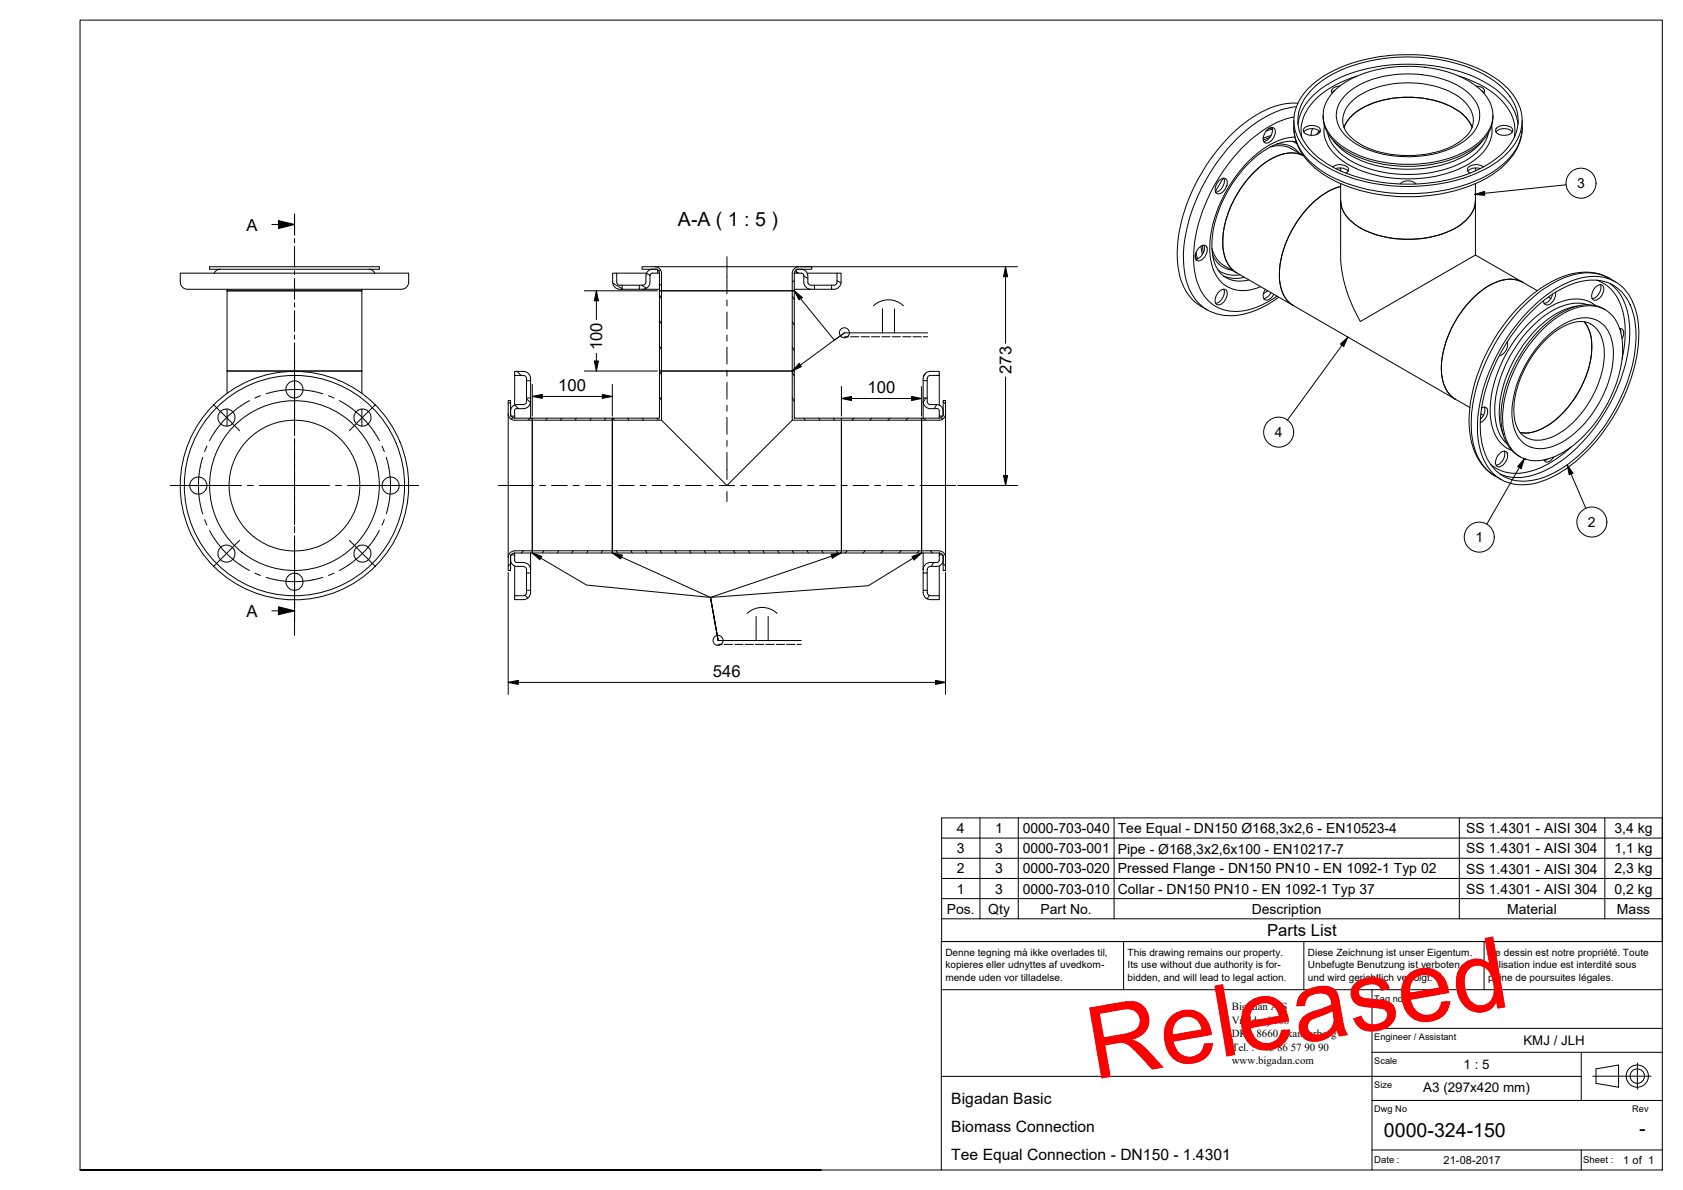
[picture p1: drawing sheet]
<svg xmlns="http://www.w3.org/2000/svg" width="420mm" height="297mm" viewBox="0 0 420 297" stroke-linecap="round" stroke-linejoin="round" font-family="sans-serif">
<!-- layer: Hatch -->
<g fill="none" stroke="#000" stroke-width=".25">
<path d="M153 70.7l2.3 1.3M160.2 71.2l1.2 .7M161.4 68.2l.9 .5M164.6 80l.5 .9M164.6 73.6l.5 .9M164.9 67.4l-.4 .2M165.1 70.9l-.5 .3M197.8 73.9l.5 .9M198.3 70.1l-.5 .3M198.8 67.8l.6 .4M200.7 68.9l1 .6M209 70l.9 .6"/>
<path d="M129.1 92.7l1 1M131.4 99.6l1 .9M164.6 86.3l.5 .9M164.6 99l.5 .9M164.6 92.7l.5 .9M197.8 86.6l.5 .9M197.8 80.2l.5 .9M197.8 99.3l.5 .9M197.8 92.9l.5 .9M231 93.3l-.4 .6M231.1 99.3l-.6 1.1M234.5 93.5l-.1 .2"/>
<path d="M127.5 100.3l-.6 .6M128 104.3l-.4 .3M128.6 101.1l.8 .9M132.4 104.4l-.6 .5M132.9 104.4h.1M136.6 104.4l-.3 .5M140.3 104.4l-.4 .5M143.9 104.4l-.3 .5M147.6 104.4l-.3 .5M151.2 104.4l-.3 .5M153 104.4l.3 .5M156.7 104.4l.3 .5"/>
<path d="M160.4 104.4l.3 .5M164 104.4l.3 .5M200.7 104.4l.3 .5M204.4 104.4l.3 .5M208 104.4l.3 .5M213.2 104.4l-.5 .5M217.7 104.4l-.5 .5M222.2 104.4l-.5 .5M226.7 104.4l-.6 .5M230.5 104.4l.6 .5M233.8 101l-.5 1M234.9 104.3l.4 .3"/>
<path d="M235.5 100.3l.6 .6M130.6 137.5l-.5 .5M135.8 137.5l-.3 .5M139.4 137.5l-.3 .5M143.1 137.5l-.3 .5M146.8 137.5l-.3 .5M150.4 137.5l-.3 .5M153.8 137.5l.3 .5M157.5 137.5l.3 .5M161.2 137.5l.3 .5M164.8 137.5l.3 .5M168.5 137.5l.3 .5"/>
<path d="M172.2 137.5l.3 .5M175.9 137.5l.2 .5M179.5 137.5l.3 .5M183.2 137.5l.3 .5M186.9 137.5l.3 .5M190.5 137.5l.3 .5M194.2 137.5l.3 .5M197.8 137.5l.3 .5M201.5 137.5l.3 .5M205.2 137.5l.3 .5M208.8 137.5l.3 .5M211.5 137.5l-.6 .5"/>
<path d="M216 137.5l-.6 .5M220.5 137.5l-.6 .5M225 137.5l-.6 .5M229.4 137.5l-.5 .5M232.3 137.5l.5 .5M127.5 140.7l-.6 .6M131.1 148.6l.7 .7M232 148.6l-.5 .9M233.1 140.4l-.6 1M235.5 140.7l.6 .6"/>
</g>
<!-- layer: Visible -->
<g fill="none" stroke="#000" stroke-width=".25">
<path d="M316.4 32.3a1.09 1.09 0 0 1 1.4-.4 1.09 1.09 0 0 1 .5 1.4 2.76 2.76 0 0 1-2.2 2.4 1.33 1.33 0 0 1-.5-2zM317.3 33.9l-2 .6M317.5 31.8a2.92 2.92 0 0 1-2 3.5M317.6 31.9l-.9 .3M317.7 32.2l-1.6 .5M318.7 36a6.2 6.2 0 0 1 5.7 2.3M322.5 37.2l2.9 1.6M323 30.1a13.6 13.6 0 0 0 6 12.4 36.1 36.1 0 0 0 19.8 6.6 41.5 41.5 0 0 0 23.5-5.3 15 15 0 0 0 7.7-11v-2.7M323.6 35.4a12.1 12.1 0 0 0-9 2.9 31.8 31.8 0 0 0-12 22.2 10.2 10.2 0 0 0 2.4 8l1 .7M324 25.8a19.4 19.4 0 0 0-13.2 4.8 45.1 45.1 0 0 0-16.9 31.6 16.6 16.6 0 0 0 3.8 12.6 14.9 14.9 0 0 0 7.1 3.8 19.3 19.3 0 0 0 14.4-4.4M325.4 38.8a9 9 0 0 0-8.8 1.3 26.3 26.3 0 0 0-11.3 20.8 8.2 8.2 0 0 0 3.4 7.2M325.5 33a2.85 2.85 0 0 1 4 0"/>
<path d="M325.6 31.9a3 3 0 0 1 3.9 .2 1.17 1.17 0 0 1-1.1 1.6 2.53 2.53 0 0 1-3-1zM326.9 21.7a32.1 32.1 0 0 1 17.6-7.6 43.8 43.8 0 0 1 27.6 4.6 15 15 0 0 1 7.8 10.2 11.9 11.9 0 0 1-5 10.6 36.5 36.5 0 0 1-21.6 7 40.5 40.5 0 0 1-23.9-6 13.5 13.5 0 0 1-6.4-10.5 11.9 11.9 0 0 1 3.9-8.3zM327.3 22.6a29.3 29.3 0 0 1 16.8-7.8 41.8 41.8 0 0 1 27.2 4.3 14.7 14.7 0 0 1 7.5 9 11 11 0 0 1-4.2 10.6 33.5 33.5 0 0 1-19.3 7.1 41.1 41.1 0 0 1-24.1-5 14 14 0 0 1-7.2-10 10.9 10.9 0 0 1 3.3-8.2zM327.7 32.1l-.3 1.7M329.3 32.7l-.8 .9M330.3 28.8a9.3 9.3 0 0 0 4.5 8 29.6 29.6 0 0 0 19.3 4.6 26.5 26.5 0 0 0 15.6-5.8 8.6 8.6 0 0 0 3-6.8M333.2 22.5l-.7 .6M333.4 22.4a26.5 26.5 0 0 1 17.2-5.8 28.3 28.3 0 0 1 18.7 5.5 8.2 8.2 0 0 1 2.2 10.7 19.2 19.2 0 0 1-12.1 7.4 33.7 33.7 0 0 1-22.8-2.7 10.6 10.6 0 0 1-6.3-8.7 8.9 8.9 0 0 1 3.1-6.4zM334.5 21.5a1.83 1.83 0 0 0-2.1 1.3l.2 .5M335.2 30.1a7.3 7.3 0 0 0 4.4 5.9 26.1 26.1 0 0 0 24.3-.3 7 7 0 0 0 3.9-5.6M335.5 31.8a11.5 11.5 0 0 1 7.5-6.2 25.6 25.6 0 0 1 20.4 1.7 9 9 0 0 1 4.1 4.5M368.6 21.5a1.83 1.83 0 0 1 2 1.3l-.2 .5"/>
<path d="M369.8 22.5l.7 .6M373.5 33a2.84 2.84 0 0 1 4 0M373.5 32.1a2.92 2.92 0 0 1 4.1 .1 1.28 1.28 0 0 1-1.4 1.5 2.14 2.14 0 0 1-2.8-1.2zM304.4 45a1.07 1.07 0 0 1 1.1-.5 1.07 1.07 0 0 1 .9 .8 2.71 2.71 0 0 1-2.5 3 2.11 2.11 0 0 1 .2-3zM305.5 44.5a2.92 2.92 0 0 1-2 3.5M332.7 41.7a2.83 2.83 0 0 1 4 .4l-.2 .7-.5 .4M333.5 42.1a2.86 2.86 0 0 1 3 .6M334.6 41.9v.7M334.7 46.6a20.8 20.8 0 0 0-11.9 10.4 21.4 21.4 0 0 0-3.1 14.7 6.9 6.9 0 0 0 3.2 4.6M334.7 50a8.8 8.8 0 0 0 5.3 7.1 26 26 0 0 0 24.6-.9 7.8 7.8 0 0 0 3.7-6.2M334.7 45.8v17.9a34.5 34.5 0 0 0 4.9 16.5l28.7-16.5M334.7 41.9v.8"/>
<path d="M349.5 45.9a2.96 2.96 0 0 1 4 0M368.3 41.9v.8M368.3 45.8v17.9M369.5 42.1a2.86 2.86 0 0 0-3.1 .6M370.3 41.7a2.79 2.79 0 0 0-3.9 .4l.1 .7 .5 .4M45 68.2h57v2.2a1.8 1.8 0 0 1-1.8 1.8h-53.4a1.8 1.8 0 0 1-1.8-1.8zM52.3 66.6h42.4v.6h-42.4zM54.9 67.2l-1 .4-.4 .6M56.7 72.6h33.6v20h-33.6zM56.7 72.2v.4h33.6v-.4M92.1 67.2l.7 .2 .8 .8M154 68.2h7.4"/>
<path d="M154.7 71.2a.78 .78 0 0 1-.7-.8v-2.2h-1v2.2a1.8 1.8 0 0 0 1.7 1.8M154.8 71.2h.5v1M154.8 72.2h4.8M155.3 71.2h4.3M160.4 72.2h4.2M162.9 67.2h1.3v1h-1.3M162.9 68.2l-.5 .2-.1 .4a2.82 2.82 0 0 1-.9 3.2l-.9 .2M162.9 67.2a1.59 1.59 0 0 0-1.6 1.6l-.1 1.6a.78 .78 0 0 1-.7 .8h-.9v1h.8M163.6 66.6a1.59 1.59 0 0 1 1.5 1.6M164.2 68.2h.4v4.4h.5v-4.4M164.6 72.6h.5v20h-.5zM165.1 72.6h32.7"/>
<path d="M197.8 72.6h.5v20h-.5zM197.8 68.2v4.4h.5v-4.4h.5M198.3 72.2h4.2M198.3 68.2a.99 .99 0 0 1 1-1h3.3v-.6h-42.3v.6h3.3a1 1 0 0 1 1 1M199.4 66.6a1.59 1.59 0 0 0-1.6 1.6M200 67.2a1.59 1.59 0 0 1 1.6 1.6l.1 1.6a.78 .78 0 0 0 .8 .8h.8v1h-.8M200 68.2l.5 .2 .2 .4a2.81 2.81 0 0 0 .9 3.2l.9 .2M200.1 67.2h-1.3v1h1.3M201.5 68.2h7.5M203.3 71.2h4.9a.78 .78 0 0 0 .8-.8v-2.2h1v2.2a1.9 1.9 0 0 1-2.4 1.8v-1M203.3 72.2h4.3M298.4 63.8l.3 .9"/>
<path d="M298.6 63l.4 1.6M299.4 61.8a1.07 1.07 0 0 1 1-.6 1.07 1.07 0 0 1 1 .8 2.92 2.92 0 0 1-2.3 3.1 1.44 1.44 0 0 1-.4-2.3zM299.8 61.5l.4 2M300.6 61.2a2.92 2.92 0 0 1-2.1 3.5M302.7 63.7a6.1 6.1 0 0 0 4.9 3.8M304.3 72.8a1.08 1.08 0 0 1 1-.6 1.08 1.08 0 0 1 1 .7 2.95 2.95 0 0 1-2.1 3.2h-.3a1.71 1.71 0 0 1-.1-2.6zM305.5 72.2a2.92 2.92 0 0 1-2 3.5M305.6 66.3l3.1 1.8M308.7 68.1l54.6 31.5M315.8 72.2a1.93 1.93 0 0 0 .1 2.7 2.19 2.19 0 0 0 2.1-1.4M316.5 72.6l-1.1 .7M317.3 73.1l-.7 .9-1.1 .5"/>
<path d="M368.3 63.7l15.5 8.8M380.2 70.5a8 8 0 0 0-8 .6 26.1 26.1 0 0 0-12.4 21.3 8.6 8.6 0 0 0 3.5 7.2M381.8 78.3a25.4 25.4 0 0 1 14.3-8.3 10.1 10.1 0 0 1 11.5 7.9 29.3 29.3 0 0 1-1.8 18.5 43.8 43.8 0 0 1-16.2 20.7 16.2 16.2 0 0 1-11.8 2.7 11 11 0 0 1-7.8-9.2 34 34 0 0 1 3.5-20.4 45.5 45.5 0 0 1 8.3-11.9zM382 77.2a25.6 25.6 0 0 1 14.6-8.1 10.4 10.4 0 0 1 11.7 8.1 30.2 30.2 0 0 1-1.7 18.9 43.4 43.4 0 0 1-18.5 22.7 14.6 14.6 0 0 1-12.6 1.3 12.3 12.3 0 0 1-6.4-10 37.8 37.8 0 0 1 5-22.3 46 46 0 0 1 7.9-10.6zM386.5 74.2l.7 .3M387.6 73.4a2.76 2.76 0 0 1-2.1 2.3M388.4 72.9a3 3 0 0 1-2.2 3.2l-.6-.3-.2-.8M398.2 71.8a1.15 1.15 0 0 1 1-.7 1.15 1.15 0 0 1 1.1 .6 2.84 2.84 0 0 1-2.3 3.3 1.47 1.47 0 0 1-.4-2.2zM399.5 71a2.92 2.92 0 0 1-2 3.5M400.7 77.3a9.7 9.7 0 0 0-10.1 .3 32.6 32.6 0 0 0-14.9 19.8 19.1 19.1 0 0 0 .3 13l1.4 2 2.1 1.6M403.2 70.3a13.8 13.8 0 0 0-14.7-.6 40.1 40.1 0 0 0-17.9 19.4 35.9 35.9 0 0 0-3.6 19.2 13.8 13.8 0 0 0 7.7 11.4M90.3 92.6v5.6"/>
<path d="M90.3 92.6h-33.6v5.6M128.5 93.7v7.4M131.4 95h1.1a1.91 1.91 0 0 0-1.8-2.3h-2.2v1h2.2a.78 .78 0 0 1 .7 .8v4.8M132.5 95v4.3M164.6 92.6h.5v12.3h-12.2v-.5h11.7zM165.1 92.6h32.7M197.8 92.6h.5v11.8h11.8v.5h-12.3zM231.5 95v4.3M232.3 93.7a.78 .78 0 0 0-.8 .8v.5h-1M232.3 92.7a1.8 1.8 0 0 0-1.8 1.8v4.8M232.3 92.7h2.2v1h-2.2M234.5 93.7v7.4"/>
<path d="M363.3 99.6l3.6 2.1M376.3 85.4a2.85 2.85 0 0 1-2 3.4M385.1 82.2a18.1 18.1 0 0 1 11.6-5.9 8.1 8.1 0 0 1 8.1 7.5 27.4 27.4 0 0 1-4 17.8 29.4 29.4 0 0 1-12.5 12.3 9.2 9.2 0 0 1-10.1-.8 12.5 12.5 0 0 1-3-10.1 34.1 34.1 0 0 1 9.9-20.8zM395.5 80.3a10.7 10.7 0 0 1 1.8 8.6 25.7 25.7 0 0 1-11.9 17.9 8.8 8.8 0 0 1-5.9 1.2M397.1 80.9a6.8 6.8 0 0 0-6.7 .6 25.8 25.8 0 0 0-11.6 15.1 14.2 14.2 0 0 0 .2 10.5l.6 1 1.2 1M404.4 82a1.04 1.04 0 0 1 .9 1.5l-.3 1M404.5 82l.1 1M56.7 102.1v4.3M90.3 102.1v4.3M126.9 103.3v-3.3h.6v3.3a.99 .99 0 0 0 1 1M126.9 103.3a1.59 1.59 0 0 0 1.6 1.6M126.9 103.3v35.8"/>
<path d="M128.5 103.9v.5h4.4v.5h-4.4M131.4 100.2a.78 .78 0 0 1-.7 .8h-1.6a1.59 1.59 0 0 0-1.6 1.6v1.3h1v-1.3M131.4 100.2v-.9h1.1v5.1M132.5 100.2a1.8 1.8 0 0 1-1.8 1.8h-1.9l-.4 .6M132.9 104.4h20v.5h-20zM132.9 104.9v32.6M152.9 104.9v32.6M165.1 104.9l16.4 16.3 16.3-16.3M210.1 104.4h20v.5h-20zM210.1 104.9v32.6M230.1 104.9v32.6M230.5 100.2a1.8 1.8 0 0 0 1.8 1.8"/>
<path d="M231.5 100.2v-.9h-1v5.1M231.5 100.2a.78 .78 0 0 0 .8 .8M232.3 101h1.6a1.59 1.59 0 0 1 1.6 1.6v1.3h-1v-1.3l-.2-.5-.4-.1h-1.6M234.5 103.9v.5M236.1 103.3a1.59 1.59 0 0 1-1.6 1.6h-4.4v-.5h4.4M236.1 103.3v-3.3h-.6v3.3a.99 .99 0 0 1-1 1M236.1 103.3v35.8M369.7 103.3l.6 .4M369.9 101.8a1.03 1.03 0 0 1 1.3 .1 1.03 1.03 0 0 1 .1 1.3 2.99 2.99 0 0 1-1.7 2.3M370.5 101.6a2.73 2.73 0 0 1-.9 3M374.4 113.2a1.07 1.07 0 0 1 1.4-.6 1.07 1.07 0 0 1 .5 1.4 2.9 2.9 0 0 1-2.2 2.5 1.28 1.28 0 0 1-.6-1.9zM375.5 112.6a2.92 2.92 0 0 1-2 3.5"/>
<path d="M386.4 114.6l-.9 .3M387.9 114.1a1.83 1.83 0 0 1-2.2 1.1l-.3-.4M127.5 139v3.4h-.6v-3.3M128.4 139.8l.2 .4 .5 .2a2.79 2.79 0 0 1 3.1 .9l.3 .9M128.5 138a.99 .99 0 0 0-1 1M128.5 137.5a1.59 1.59 0 0 0-1.6 1.6M128.5 137.5h4.4v.5h-4.4v.5M128.5 139.8v-1.3h-1a2.4 2.4 0 0 0 .6 2.6l1 .3h1.6M132.5 138v4.2M132.9 137.5h20v.5h-20zM152.9 137.5h57.2v.5h-57.2zM210.1 137.5h20v.5h-20z"/>
<path d="M230.5 138v4.2M234.5 137.5a1.59 1.59 0 0 1 1.6 1.6M234.5 138a.99 .99 0 0 1 1 1M234.5 137.5h-4.4v.5h4.4M234.5 138v.5M235.5 139v3.4h.6v-3.3M128.5 141.3v7.4M130.7 141.4a.78 .78 0 0 1 .7 .8v.8h1.1v-.8M131.4 147.9a.78 .78 0 0 1-.7 .8M131.4 143v4.3M132.5 147.9a1.8 1.8 0 0 1-1.8 1.8h-2.2v-1h2.2M132.5 147.3h-1.1v.6"/>
<path d="M132.5 143v4.9M230.5 147.9a1.8 1.8 0 0 0 1.8 1.8M230.5 143v4.3M231.5 147.3h-1v.6M231.5 143v4.9M231.5 147.9a.78 .78 0 0 0 .8 .8M232.3 141.4a.78 .78 0 0 0-.8 .8v.8h-1v-.8M232.3 140.4a1.8 1.8 0 0 0-1.8 1.8M232.3 140.4h1.8l.4-.6v-1.3h1a2.4 2.4 0 0 1-.7 2.6l-.9 .3h-1.6M232.3 148.7h2.2v1h-2.2M234.5 141.3v7.4"/>
<circle cx="73.5" cy="97.2" r="2.14"/>
<circle cx="56.5" cy="104.2" r="2.14"/>
<circle cx="90.5" cy="104.2" r="2.14"/>
<circle cx="49.5" cy="121.2" r="2.14"/>
<circle cx="56.5" cy="138.2" r="2.14"/>
<circle cx="73.5" cy="121.2" r="28.5"/>
<circle cx="73.5" cy="121.2" r="27.5"/>
<circle cx="73.5" cy="121.2" r="16.3"/>
<circle cx="73.5" cy="121.2" r="21.2"/>
<circle cx="90.5" cy="138.2" r="2.14"/>
<circle cx="97.5" cy="121.2" r="2.14"/>
<circle cx="73.5" cy="145.2" r="2.14"/>
</g>
<!-- layer: Visible Narrow -->
<g fill="none" stroke="#000" stroke-width=".25">
<path d="M338.8 19a21.3 21.3 0 0 0-12.6 8.7 9.1 9.1 0 0 0-1.2 6.6M364.2 19a22.5 22.5 0 0 1 12.1 7.9 9.7 9.7 0 0 1 1.7 7.4M317 34.3l-1.6 .7M317.2 36.6a6.9 6.9 0 0 1 5.3 .6M322.6 35.2l1.2 .7M323 31.9a12.5 12.5 0 0 0 5.5 9.7 35.1 35.1 0 0 0 18.5 6.6 43.8 43.8 0 0 0 24.6-4.7 16.1 16.1 0 0 0 8-9.1l.4-2.5M323 29.2a26.4 26.4 0 0 0-13.9 8.8 42.8 42.8 0 0 0-11.1 24.9 15.6 15.6 0 0 0 3.8 12.3 10.9 10.9 0 0 0 11.9 1.5l3.1-1.5 2-1.3M323.3 34.2a18.3 18.3 0 0 0-11.6 6 33.2 33.2 0 0 0-9.7 22 10.5 10.5 0 0 0 4 9.1 9.1 9.1 0 0 0 8.7 .3M323.6 26.7a24.9 24.9 0 0 0-14.4 7.5 46.2 46.2 0 0 0-13.8 28.9 17.4 17.4 0 0 0 3.3 12l1.2 1.2 1.4 1M324.1 31a13.2 13.2 0 0 1 6.3-9.3 39.3 39.3 0 0 1 24.7-5.5 33.5 33.5 0 0 1 19.3 6.9 12 12 0 0 1 4.6 7.9M330.6 31.4a8.9 8.9 0 0 0 3.9 8.3 30.1 30.1 0 0 0 20.2 4.8 25.2 25.2 0 0 0 14.5-5.4 8.5 8.5 0 0 0 3.2-7.7M331.4 33.2a12 12 0 0 0 6.9 7.5 32 32 0 0 0 27.3-.5 11.4 11.4 0 0 0 6-7"/>
<path d="M333 35.2a19.1 19.1 0 0 0 11.7 6.4 31.6 31.6 0 0 0 21.1-2.8l2.4-1.6 1.8-2M335.2 30.1a8.4 8.4 0 0 1 5.4-7 25.3 25.3 0 0 1 23.4 .9 7.9 7.9 0 0 1 3.8 6.1M335.9 23.7a21.4 21.4 0 0 1 14.5-5.2 23.8 23.8 0 0 1 16.1 4.6 6.8 6.8 0 0 1 2.2 8.6 13.8 13.8 0 0 1-8.7 6.2 28.1 28.1 0 0 1-21.7-2.1 9.1 9.1 0 0 1-4.7-6.9 7.2 7.2 0 0 1 2.3-5.2zM305.4 44.5l-2 3.4M300.2 61.3l.2 1.8M302.6 62a6.9 6.9 0 0 0 3 4.3M304.1 67.4a6.8 6.8 0 0 0 5.5 1.2M305.5 68.9l1.3 .4 1.5 .2 2.3-.3M306 69.2a7.5 7.5 0 0 0 5.8 .7M393.8 76.4a20.8 20.8 0 0 0-12.9 8.8 29.2 29.2 0 0 0-6.5 19.8l.9 3.5M396.3 76.1a12.2 12.2 0 0 0-10.8 2.8 31.9 31.9 0 0 0-12.3 23.3 10.9 10.9 0 0 0 3.1 8.6M398.4 76.3a9 9 0 0 0-9.2-.8 29.5 29.5 0 0 0-14.3 15 24.5 24.5 0 0 0-2.3 16.2 8.1 8.1 0 0 0 4.8 5.8"/>
<path d="M398.7 69.9a10.9 10.9 0 0 1 6.7 9 27.6 27.6 0 0 1-.4 10.7M401.7 69.4a13.1 13.1 0 0 0-12.1 .4 39.4 39.4 0 0 0-16.4 16.1 39.4 39.4 0 0 0-5.8 22.2 13.3 13.3 0 0 0 5.8 10.7M402 70.8a13.5 13.5 0 0 1 4.8 10.1 39.3 39.3 0 0 1-6.8 23 35.6 35.6 0 0 1-15.4 14 12.7 12.7 0 0 1-10.1 .4M385.7 84.5a15.9 15.9 0 0 1 9.8-5.2 6.8 6.8 0 0 1 7 6.2 22.8 22.8 0 0 1-3.4 15.3 23.8 23.8 0 0 1-11.6 10.7 6.9 6.9 0 0 1-9.7-5.3 22.5 22.5 0 0 1 3.1-15.2l2.6-3.9zM397.1 80.9a7.4 7.4 0 0 1 3.4 6.3 24.9 24.9 0 0 1-12.5 21.7 7.7 7.7 0 0 1-7.2 .2M392.3 111.5a21.4 21.4 0 0 1-13.9 6.6 9.2 9.2 0 0 1-6.3-2.2"/>
</g>
<!-- layer: Section Line -->
<g fill="none" stroke="#000" stroke-width=".25">
<path d="M67.9 56h5.6M69.5 55.1l4 .9-4 1.1zM73.5 53.5v5.2M73.5 59.5v1.1M73.5 61.5v5.2M73.5 67.6v1M73.5 69.5v5.2M73.5 75.6v1.1M73.5 77.5v5.3M73.5 83.6v1.1M73.5 85.6v5.2M73.5 91.7v1"/>
<path d="M73.5 93.6v5.2M73.5 99.7v1.1M73.5 101.6v5.3M73.5 107.8v1M73.5 109.7v5.2M73.5 115.8v1M73.5 117.7v5.3M73.5 123.8v1.1M73.5 125.8v5.2M73.5 131.9v1M73.5 133.8v5.2M73.5 139.9v1.1"/>
<path d="M67.9 152.5h5.6M69.5 151.5l4 1-4 .9zM73.5 141.8v5.3M73.5 147.9v1.1M73.5 149.8v5.3"/>
</g>
<g fill="#000">
<path d="M69.5 55.1l4 .9-4 1.1z" fill-rule="evenodd"/>
<path d="M69.5 151.5l4 1-4 .9z" fill-rule="evenodd"/>
</g>
<!-- layer: Symbol -->
<g fill="none" stroke="#000" stroke-width=".25">
<path d="M368.1 48.5l2.5-.7 .1 1zM391 46.1l-22.9 2.4M198.3 72.6l2 1.6-.8 .6zM198.3 72.6l10 12.3 2.5-1.8M218.1 76.3a5.4 5.4 0 0 1 7.5 0M220.3 77.1v6M223.3 77.1v6M199.5 90.7l.6 .8-2.3 1.1zM210.8 83.1l-13 9.5M210.8 84.1h1M210.8 83.1h20.8M212.3 84.1h2.1"/>
<path d="M215 84.1h2M217.6 84.1h2M220.1 84.1h2.1M222.7 84.1h2.1M225.3 84.1h2.1M227.9 84.1h2.1M230.5 84.1h1.1M334.6 85.9l1.9-1.8-1.1 2.4zM336.5 84.1l-15.1 20.8M380.6 114.5l-.8 2.5-.9-.6zM380.6 114.5l-9.4 16.3M391.2 116l1.5 2.1-.9 .4z"/>
<path d="M391.2 116l4.7 10.9M132.9 138l2.4 .9-.6 .8zM132.9 138l13.5 8 31 3.1 1.9 10.8M152.9 138l2.5 .6-.5 .9zM152.9 138l24.5 11.1 1.9 10.8M207.5 138.4l2.5-.4-2.2 1.3zM210 138l-32.6 11.1 1.9 10.8M227.7 138.9l2.4-.9-1.9 1.8zM230.1 138l-13.3 8.2-39.4 2.9 1.9 10.8M179.3 159.9h20.7M186.5 153.1a5.4 5.4 0 0 1 7.5 0M188.8 153.9v6"/>
<path d="M191.8 153.9v6M179.3 160.9h1M180.8 160.9h2.1M183.4 160.9h2.1M186 160.9h2.1M188.6 160.9h2.1M191.2 160.9h2.1M193.8 160.9h2.1M196.4 160.9h2.1M199 160.9h1M235.1 209.2h179.9M235.1 214.2h179.9"/>
<path d="M235.1 219.3h179.9M244.6 204.2v25.1M254.2 204.2v25.1M278.1 204.2v25.1M364.3 204.2v25.1M400.6 204.2v25.1M235.1 224.3h179.9v-20.1h-179.9v25.1M235.1 229.3v5.7h179.9v-5.7M415 224.3v5h-179.9"/>
<circle cx="394.7" cy="45.7" r="3.7"/>
<circle cx="210.8" cy="83.1" r="1.25"/>
<circle cx="319.2" cy="107.9" r="3.7"/>
<circle cx="369.3" cy="134.1" r="3.7"/>
<circle cx="397.4" cy="130.3" r="3.7"/>
<circle cx="179.3" cy="159.9" r="1.25"/>
</g>
<!-- layer: Border -->
<path d="M20 5h395v287h-395zM205 292h-185h185" fill="none" stroke="#000" stroke-width=".25"/>
<!-- layer: Title -->
<g fill="none" stroke="#000" stroke-width=".25">
<path d="M280.5 235v12M325.5 235v12M370.5 235v12M415 235h-180v57M235 247h180M342.5 256.7h72.5M342.5 247v45M235 268.7h159.8M342.5 274.7h72.5M342.5 262.7h72.5M394.8 262.7v12M397.6 268.6h14.6"/>
<path d="M398.4 266.8l5.7-1v5.6l-5.7-1zM408.8 265.3v6.6M342.5 287h72.5M394.8 287v5"/>
<circle cx="408.7" cy="268.6" r="2.77"/>
<circle cx="408.7" cy="268.6" r="1.8"/>
</g>
<!-- layer: Dimension -->
<g fill="none" stroke="#000" stroke-width=".25">
<path d="M145.9 72.6h18.2M148.9 72.6l.5 2.5h-1zM148.9 72.6v7.2M199.9 66.6h54.1M251 66.6l.5 2.5h-1zM251 66.6v19.1M132.9 99l2.5-.5v.9zM132.9 99h20M132.9 96v7.9M145.9 92.6h18.2M148.4 90.1h1l-.5 2.5zM148.9 88.2v4.4"/>
<path d="M150.4 98.5l2.5 .5-2.5 .4zM152.9 96v7.9M210.1 99.5l2.5-.5v1zM210.1 99.5h20M210.1 96.5v7.4M227.6 99l2.5 .5-2.5 .5zM230.1 96.5v7.4M251 94.1v27.1M250.5 118.7h1l-.5 2.5zM239.1 121.2h14.9M126.9 142.9v30.4M236.1 142.9v30.4"/>
<path d="M126.9 170.3l2.5-.5v1zM126.9 170.3h109.2M233.6 169.8l2.5 .5-2.5 .5z"/>
</g>
<g fill="#000">
<path d="M148.9 72.6l.5 2.5h-1z" fill-rule="evenodd"/>
<path d="M251 66.6l.5 2.5h-1z" fill-rule="evenodd"/>
<path d="M132.9 99l2.5-.5v.9z" fill-rule="evenodd"/>
<path d="M148.4 90.1h1l-.5 2.5z" fill-rule="evenodd"/>
<path d="M150.4 98.5l2.5 .5-2.5 .4z" fill-rule="evenodd"/>
<path d="M210.1 99.5l2.5-.5v1z" fill-rule="evenodd"/>
<path d="M227.6 99l2.5 .5-2.5 .5z" fill-rule="evenodd"/>
<path d="M250.5 118.7h1l-.5 2.5z" fill-rule="evenodd"/>
<path d="M126.9 170.3l2.5-.5v1z" fill-rule="evenodd"/>
<path d="M233.6 169.8l2.5 .5-2.5 .5z" fill-rule="evenodd"/>
</g>
<!-- layer: Centerline -->
<g fill="none" stroke="#000" stroke-width=".25">
<path d="M181.5 64.1v9.2M181.5 74.9v1.5M181.5 77.9v4.2M65 98.8l-1.3 .5M66.5 98.3a24 24 0 0 1 14.1 0M82 98.8l1.4 .5M181.5 83.6v1.5M181.5 86.6v4.3M181.5 92.4v1.5M181.5 95.4v4.2M50.6 114.1a24 24 0 0 0 0 14.2M51.7 111.3l-.6 1.4"/>
<path d="M62.3 100a24 24 0 0 0-10 10M84.7 100a24 24 0 0 1 10 10M95.4 111.3l.5 1.4M96.4 114.1a24 24 0 0 1 0 14.2M181.5 101.2v1.4M181.5 104.2v4.2M181.5 109.9v1.5M181.5 112.9v6.8M51.1 129.7l.6 1.4M52.3 132.4a24 24 0 0 0 7.8 8.7M90.5 138.2l-2.5 2.1-3.3 2.1M94.7 132.4l-2.1 3.3-2.1 2.5"/>
<path d="M95.9 129.7l-.5 1.4M124.4 121.2h8.8M134.7 121.2h1.5M137.7 121.2h3.9M143.1 121.2h1.5M146.1 121.2h3.8M151.5 121.2h1.5M154.4 121.2h3.9M159.8 121.2h1.5M162.8 121.2h3.9M168.2 121.2h1.5M171.2 121.2h3.8"/>
<path d="M176.5 121.2h1.6M179.5 121.2h3.9M181.5 122.7v2.5M184.9 121.2h1.5M187.9 121.2h3.9M193.3 121.2h1.5M196.3 121.2h3.8M201.6 121.2h1.5M204.6 121.2h3.9M210 121.2h1.5M213 121.2h3.8M218.4 121.2h1.4"/>
<path d="M221.4 121.2h3.8M226.7 121.2h1.5M229.7 121.2h8.8M60.1 141.1l2.2 1.3M63.6 143.1l1.4 .5M66.4 144.1a24 24 0 0 0 14.2 0M83.4 143.1l-1.4 .5"/>
</g>
<!-- layer: Symbol -->
<g fill="#000">
<path d="M368.1 48.5l2.5-.7 .1 1z" fill-rule="evenodd"/>
<path d="M198.3 72.6l2 1.6-.8 .6z" fill-rule="evenodd"/>
<path d="M199.5 90.7l.6 .8-2.3 1.1z" fill-rule="evenodd"/>
<path d="M334.6 85.9l1.9-1.8-1.1 2.4z" fill-rule="evenodd"/>
<path d="M380.6 114.5l-.8 2.5-.9-.6z" fill-rule="evenodd"/>
<path d="M391.2 116l1.5 2.1-.9 .4z" fill-rule="evenodd"/>
<path d="M132.9 138l2.4 .9-.6 .8z" fill-rule="evenodd"/>
<path d="M152.9 138l2.5 .6-.5 .9z" fill-rule="evenodd"/>
<path d="M207.5 138.4l2.5-.4-2.2 1.3z" fill-rule="evenodd"/>
<path d="M227.7 138.9l2.4-.9-1.9 1.8z" fill-rule="evenodd"/>
</g>
<!-- layer: Center Mark -->
<g fill="none" stroke="#000" stroke-width=".25">
<path d="M73.5 92.5v9.3M73.5 90.2v17.7M53.3 101l6.5 6.5M73.5 109.5v1.4M73.5 112.4v17.5M93.8 101l-6.6 6.5M42.5 121.2h17.8M44.9 121.2h9.3M59.8 134.9l-6.5 6.6M61.8 121.2h1.4M64.8 121.2h17.5M73.5 131.4v1.6"/>
<path d="M73.5 134.4v24.2M83.8 121.2h1.5M86.8 121.2h17.7M87.2 134.9l6.6 6.6M92.9 121.2h9.3M73.5 140.5v9.3"/>
</g>
<text font-size="25.1" fill="#f00" x="273" y="269.6" transform="rotate(-10 273 269.6)">Released</text>
<g font-size="4.9">
<text x="169.2" y="56.4">A-A ( 1 : 5 )</text>
<text x="345.5" y="283.7">0000-324-150</text>
<text x="409.2" y="283.3">-</text>
</g>
<g font-size="4.1">
<text x="61.6" y="57.6">A</text>
<text x="150.4" y="87.5" transform="rotate(-90 150.4 87.5)">100</text>
<text x="252.5" y="93.4" transform="rotate(-90 252.5 93.4)">273</text>
<text x="139.4" y="97.5">100</text>
<text x="216.6" y="98">100</text>
<text x="61.6" y="154">A</text>
<text x="178" y="168.9">546</text>
<text x="316.3" y="233.7">Parts List</text>
</g>
<g font-size="3.9">
<text x="237.5" y="275.5">Bigadan Basic</text>
<text x="237.5" y="282.5">Biomass Connection</text>
<text x="237.5" y="289.5">Tee Equal Connection - DN150 - 1.4301</text>
</g>
<g font-size="3.5">
<text x="393.7" y="47">3</text>
<text x="318.2" y="109.1">4</text>
<text x="396.4" y="131.6">2</text>
<text x="368.3" y="135.3">1</text>
<text x="238.9" y="207.9">4</text>
<text x="248.5" y="208">1</text>
<text x="255.3" y="208">0000-703-040</text>
<text x="279.1" y="208">Tee Equal - DN150 Ø168,3x2,6 - EN10523-4</text>
<text x="366.1" y="208">SS 1.4301 - AISI 304</text>
<text x="403.1" y="208">3,4 kg</text>
<text x="238.9" y="213">3</text>
<text x="248.5" y="213">3</text>
<text x="255.3" y="213">0000-703-001</text>
<text x="279.1" y="213">Pipe - Ø168,3x2,6x100 - EN10217-7</text>
<text x="366.1" y="213">SS 1.4301 - AISI 304</text>
<text x="403.1" y="213">1,1 kg</text>
<text x="238.9" y="218">2</text>
<text x="248.5" y="218">3</text>
<text x="255.3" y="218">0000-703-020</text>
<text x="279.1" y="218">Pressed Flange - DN150 PN10 - EN 1092-1 Typ 02</text>
<text x="366.1" y="218">SS 1.4301 - AISI 304</text>
<text x="403.1" y="218">2,3 kg</text>
<text x="238.9" y="223">1</text>
<text x="248.5" y="223">3</text>
<text x="255.3" y="223">0000-703-010</text>
<text x="279.1" y="223.1">Collar - DN150 PN10 - EN 1092-1 Typ 37</text>
<text x="366.1" y="223.1">SS 1.4301 - AISI 304</text>
<text x="403.1" y="223">0,2 kg</text>
<text x="236.3" y="228.1">Pos.</text>
<text x="246.7" y="228.1">Qty</text>
<text x="259.8" y="228.1">Part No.</text>
<text x="312.5" y="228.1">Description</text>
<text x="376.3" y="228.1">Material</text>
<text x="403.6" y="228.1">Mass</text>
</g>
<g font-size="3.3">
<text x="380.3" y="260.9">KMJ / JLH</text>
<text x="365.4" y="266.9">1 : 5</text>
<text x="355.3" y="272.5">A3 (297x420 mm)</text>
</g>
<g font-size="2.8">
<text x="360.3" y="290.5">21-08-2017</text>
<text x="405.3" y="290.5">1 of 1</text>
</g>
<g font-size="2.7">
<text x="307.5" y="252">Bigadan A/S</text>
<text x="307.5" y="255.5">Vroldvej 168</text>
<text x="307.5" y="262.3">Tel. : +45</text>
<text x="307.5" y="258.9">DK - 8660 Skanderborg</text>
<text x="318.9" y="262.3">86</text>
<text x="322.2" y="262.3">57</text>
<text x="325.6" y="262.3">90</text>
<text x="329.1" y="262.3">90</text>
<text x="307.5" y="265.7">www.bigadan.com</text>
</g>
<g font-size="2.5">
<text x="236" y="238.5">Denne tegning må ikke overlades til,</text>
<text x="281.5" y="238.5">This drawing remains our property.</text>
<text x="326.5" y="238.5">Diese Zeichnung ist unser Eigentum.</text>
<text x="371.5" y="238.5">Ce dessin est notre propriété. Toute</text>
<text x="236" y="241.6">kopieres eller udnyttes af uvedkom-</text>
<text x="236" y="244.8">mende uden vor tilladelse.</text>
<text x="281.5" y="244.8">bidden, and will lead to legal action.</text>
<text x="281.5" y="241.6">Its use without due authority is for-</text>
<text x="326.5" y="241.6">Unbefugte Benutzung ist verboten</text>
<text x="326.5" y="244.8">und wird gerichtlich verfolgt.</text>
<text x="371.5" y="241.6">utilisation indue est interdité sous</text>
<text x="371.5" y="244.8">peine de poursuites légales.</text>
</g>
<g font-size="2.4">
<text x="343.1" y="290.4">Date :</text>
<text x="395.2" y="290.4">Sheet :</text>
</g>
<g font-size="2.3">
<text x="343.1" y="250">Tag no.</text>
<text x="343.1" y="259.7">Engineer / Assistant</text>
<text x="343.1" y="265.7">Scale</text>
<text x="343.1" y="271.7">Size</text>
<text x="343.1" y="277.7">Dwg No</text>
<text x="407.5" y="277.7">Rev</text>
</g>
</svg>
